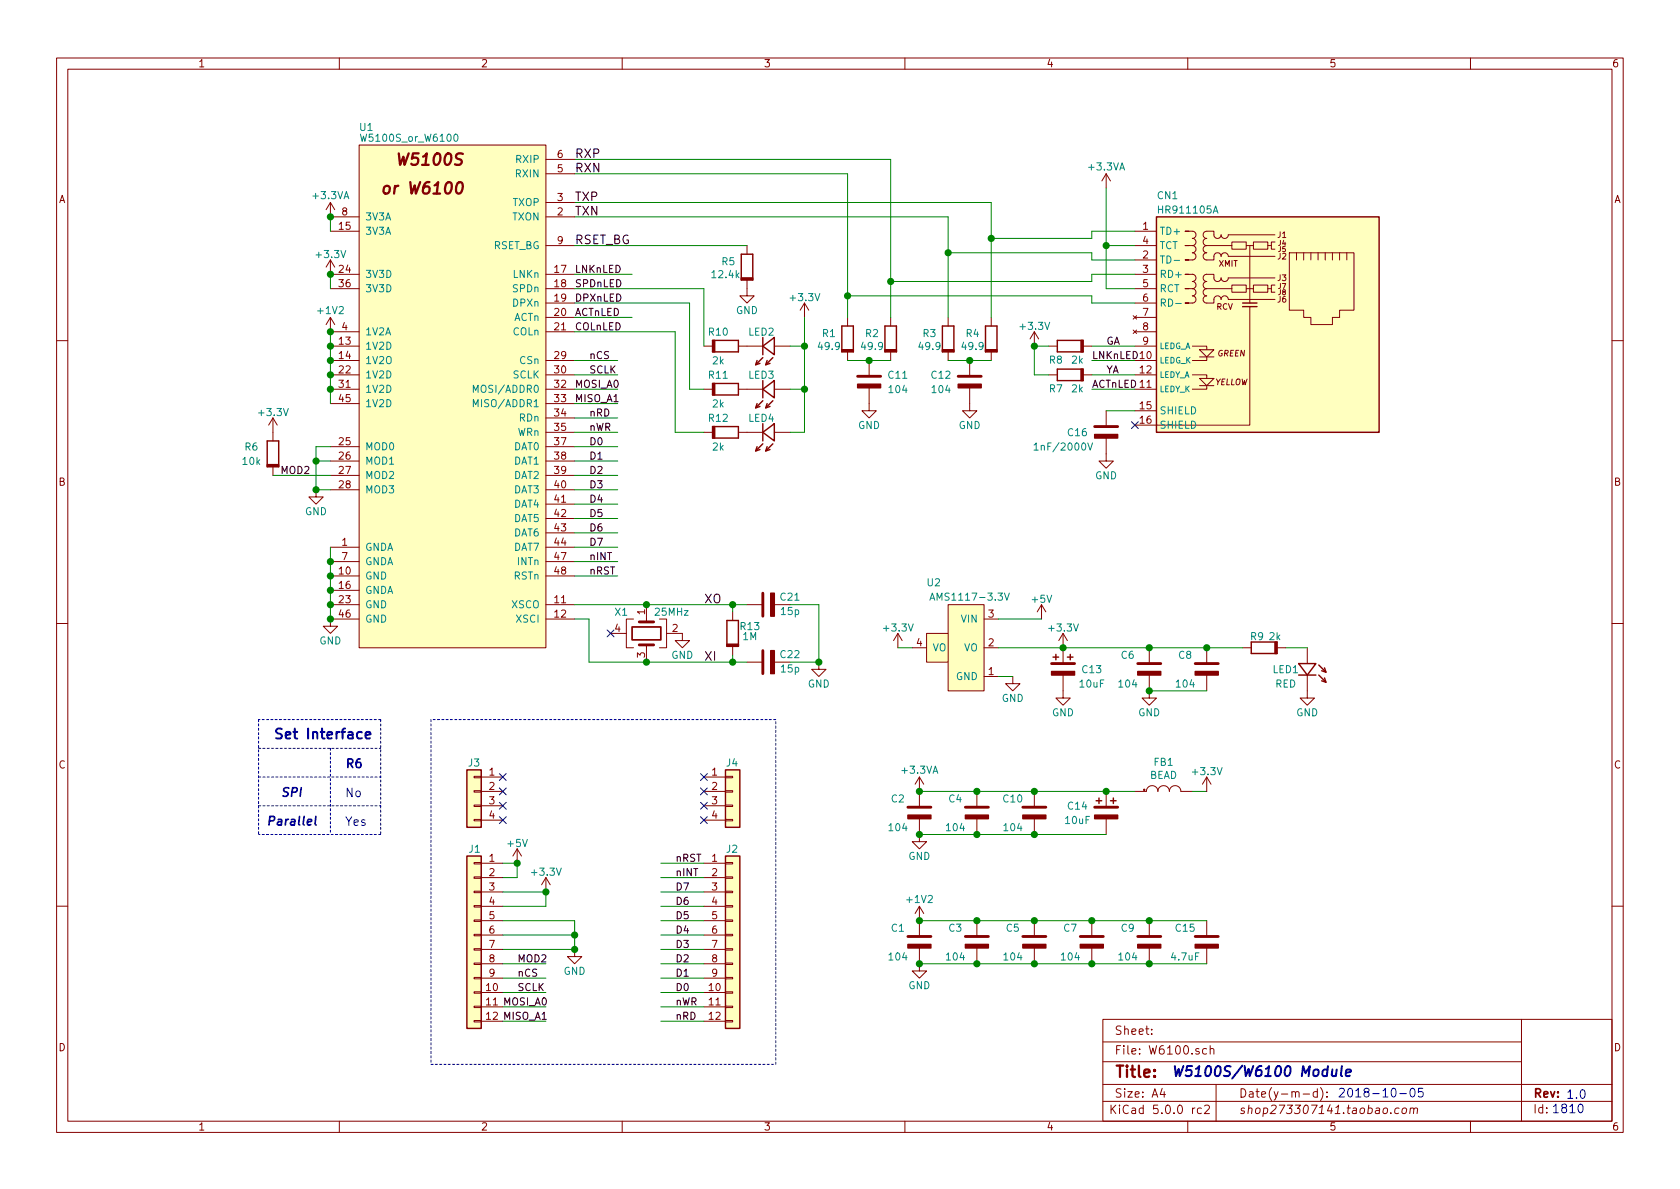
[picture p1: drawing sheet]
<svg xmlns="http://www.w3.org/2000/svg" width="297mm" height="210mm" viewBox="0 0 297 210" stroke-linecap="round" stroke-linejoin="round" font-family="sans-serif">
<g fill="none" stroke="#840000" stroke-width=".18">
<path d="M10 10.3h277v189.9h-277zM12 12.2h273v186.1h-273zM60 10.3v1.9M110 10.3v1.9M160 10.3v1.9M210 10.3v1.9M260 10.3v1.9M58.4 35.8v2.5h5.1M58.4 35.8l-.7 1.3M58.4 35.8l.8 1.3M63.5 25.6h33v88.9h-33zM96.5 38.3h5.1"/>
<path d="M96.5 35.8h5.1M96.5 30.7h5.1M96.5 28.2h5.1M195.6 30.7v2.6M195.6 30.7l-.8 1.3M195.6 30.7l.7 1.3M58.4 46l-.7 1.2M58.4 46v2.5h5.1M58.4 56.1v2.6h5.1M58.4 46l.8 1.2M58.4 40.9h5.1M58.4 51h5.1"/>
<path d="M58.4 56.1l-.7 1.3M58.4 56.1l.8 1.3M96.5 48.5h5.1M96.5 43.4h5.1M96.5 51h5.1M96.5 53.6h5.1M96.5 56.1h5.1M96.5 58.7h5.1M132.1 49.5v2.8h1.2l-1.2 1.3-1.3-1.3h1.3M132.1 43.4v1.6M142.2 53.6l-.7 1.3M142.2 53.6v2.5"/>
<path d="M142.2 53.6l.8 1.3M149.9 56.1v1.6M157.5 56.1v1.6M167.6 56.1v1.6M175.3 56.1v1.6M182.9 58.7v2.5M182.9 58.7l-.8 1.2M182.9 58.7l.7 1.2M200.4 55.8l.6 .6M200.4 58.4l.6 .6M200.7 40.9h3.8M200.7 46h3.8"/>
<path d="M200.7 48.5h3.8M200.7 43.4h3.8M200.7 51h3.8M200.7 53.6h3.8M200.7 56.1h3.8M200.7 58.7h3.8M201 55.8l-.6 .6M201 58.4l-.6 .6M210.2 48.5h-.7h1.3a.63 .63 0 0 1 .7 .6 .63 .63 0 0 1-.7 .7 .63 .63 0 0 1 .7 .6 .63 .63 0 0 1-.7 .6M210.2 40.9h-.7h1.3a.63 .63 0 0 1 .7 .6 .63 .63 0 0 1-.7 .7 .63 .63 0 0 1 .7 .6 .63 .63 0 0 1-.7 .6M210.2 51h-.7h1.3M210.2 43.4h-.7h1.3"/>
<path d="M210.8 51a.63 .63 0 0 1 .7 .7 .63 .63 0 0 1-.7 .6 .63 .63 0 0 1 .7 .7 .63 .63 0 0 1-.7 .6h-1.3h.7M210.8 43.4a.63 .63 0 0 1 .7 .7 .63 .63 0 0 1-.7 .6 .63 .63 0 0 1 .7 .6 .63 .63 0 0 1-.7 .7h-1.3h.7M213.4 51a.63 .63 0 0 0-.7 .7 .63 .63 0 0 0 .7 .6 .63 .63 0 0 0-.7 .7 .63 .63 0 0 0 .7 .6h1.2v-.6a.63 .63 0 0 1 .7-.7 .63 .63 0 0 1 .6 .7 .63 .63 0 0 1 .6-.7 .63 .63 0 0 1 .7 .7h8.2M213.4 43.4a.63 .63 0 0 0-.7 .7 .63 .63 0 0 0 .7 .6 .63 .63 0 0 0-.7 .6 .63 .63 0 0 0 .7 .7h1.2v-.7a.63 .63 0 0 1 .7-.6 .63 .63 0 0 1 .6 .6 .63 .63 0 0 1 .6-.6 .63 .63 0 0 1 .7 .6h8.2M213.4 51h4.4M213.4 43.4h4.4M217.8 50.4h2.5v1.3h-2.5zM217.8 42.8h2.5v1.3h-2.5zM220.3 51h1.3M220.3 43.4h1.3M221 43.4v10.2M221 54.2v21h-20.3"/>
<path d="M221.6 50.4h2.6v1.3h-2.6zM221.6 42.8h2.6v1.3h-2.6zM224.2 51h.6M224.2 43.4h.6M225.4 49.1h-8.2a.63 .63 0 0 1-.7 .7 .63 .63 0 0 1-.6-.7 .63 .63 0 0 1-.6 .7 .63 .63 0 0 1-.7-.7v-.6h-1.2a.63 .63 0 0 0-.7 .6 .63 .63 0 0 0 .7 .7 .63 .63 0 0 0-.7 .6 .63 .63 0 0 0 .7 .6M225.4 41.5h-8.2a.63 .63 0 0 1-.7 .7 .63 .63 0 0 1-.6-.7 .63 .63 0 0 1-.6 .7 .63 .63 0 0 1-.7-.7v-.6h-1.2a.63 .63 0 0 0-.7 .6 .63 .63 0 0 0 .7 .7 .63 .63 0 0 0-.7 .6 .63 .63 0 0 0 .7 .6M225.4 50.4h-.6v1.3h.6M225.4 42.8h-.6v1.3h.6M228 44.7h11.4v10.2h-2.5v1.2h-1.3v1.3h-3.8v-1.3h-1.3v-1.2h-2.5zM229.2 44.7v1.3M230.5 44.7v1.3M231.8 44.7v1.3"/>
<path d="M233 44.7v1.3M234.3 44.7v1.3M235.6 44.7v1.3M236.9 44.7v1.3M238.1 44.7v1.3M10 60.2h2M48.3 73.9v4.1M48.3 73.9l-.8 1.3M48.3 73.9l.7 1.3M58.4 66.3h5.1M58.4 61.2h5.1M58.4 63.7h5.1"/>
<path d="M58.4 68.8h5.1M58.4 79h5.1M58.4 71.4h5.1M96.5 66.3h5.1M96.5 63.7h5.1M96.5 68.8h5.1M96.5 79h5.1M96.5 71.4h5.1M96.5 73.9h5.1M96.5 76.4h5.1M124.5 61.2h1.5M124.5 68.8h1.5"/>
<path d="M124.5 76.4h1.5M130.6 61.2h4.3M130.6 68.8h4.3M130.6 76.4h4.3M136.9 61.2h2.8M136.9 68.8h2.8M136.9 76.4h2.8M149.9 62.2v1.5M153.7 68.6v4h1.2l-1.2 1.3-1.3-1.3h1.3M153.7 63.7v2.8M157.5 62.2v1.5M167.6 62.2v1.5"/>
<path d="M171.4 68.6v4h1.3l-1.3 1.3-1.2-1.3h1.2M171.4 63.7v2.8M175.3 62.2v1.5M185.4 66.3h1.5M185.4 61.2h1.5M191.5 66.3h1.5M191.5 61.2h1.5M195.6 77.5v4h1.2l-1.2 1.3-1.3-1.3h1.3M195.6 72.6v2.8M200.7 66.3h3.8M200.7 61.2h3.8M200.7 63.7h3.8"/>
<path d="M200.7 68.8h3.8M200.7 72.6h3.8M210.8 66.3h2.6v.6M210.8 61.2h2.6v.6M212.1 68.2h2.5M212.1 63.1h2.5M212.1 61.8h2.5l-1.2 1.3zM212.1 66.9h2.5l-1.2 1.3zM213.4 63.1v.6h-2.6M213.4 68.2v.6h-2.6M285 60.2h2M48.3 82.5v1.6"/>
<path d="M55.9 86.6v1.3h1.2l-1.2 1.2-1.3-1.2h1.3M58.4 96.8h5.1M58.4 81.5h5.1M58.4 84.1h5.1M58.4 86.6h5.1M58.4 99.3h5.1M96.5 96.8h5.1M96.5 81.5h5.1M96.5 84.1h5.1M96.5 86.6h5.1M96.5 89.1h5.1M96.5 91.7h5.1"/>
<path d="M96.5 94.2h5.1M96.5 99.3h5.1M10 110.3h2M58.4 106.9h5.1M58.4 101.8h5.1M58.4 104.4h5.1M63.5 109.5h-5.1v1.2h1.3l-1.3 1.3-1.3-1.3h1.3M96.5 109.5h5.1M96.5 106.9h5.1M96.5 101.8h5.1M107.9 112h2.8M112 109.5h-1.3v5h1.3"/>
<path d="M114.3 106.9v3.1M114.3 114v3.1M116.6 109.5h1.3v5h-1.3M117.9 112h2.7v1.3h1.3l-1.3 1.2-1.2-1.2h1.2M129.5 108.2v1.5M129.5 114.3v1.5M132.1 106.9h2.8M132.1 117.1h2.8M136.9 106.9h2.8M136.9 117.1h2.8M144.8 117.1v1.3h1.2l-1.2 1.2-1.3-1.2h1.3M158.7 112l-.7 1.3"/>
<path d="M158.7 112v2.5M158.7 112l.8 1.3M161.3 114.5h2.5M163.8 112h3.8v5.1h-3.8zM167.6 106.9h6.4v15.3h-6.4zM174 119.6h2.5M174 114.5h2.5M174 109.5h2.5M179.1 119.6v1.3h1.2l-1.2 1.3-1.3-1.3h1.3M184.1 106.9l-.7 1.3M184.1 106.9v2.6M184.1 106.9l.8 1.3"/>
<path d="M188 119.4v4h1.2l-1.2 1.3-1.3-1.3h1.3M188 112l-.8 1.3M188 112v5.3M188 112l.7 1.3M203.2 119.4v4h1.3l-1.3 1.3-1.3-1.3h1.3M203.2 114.5v2.8M213.4 114.5v2.8M213.4 119.4v2.8M219.7 114.5h1.5M225.8 114.5h1.5M231.1 119.4v4h1.3l-1.3 1.3-1.2-1.3h1.2M231.1 114.5v2.8"/>
<path d="M285 110.3h2M83.8 139.8h1.3v.3h-1.3zM83.8 137.3h1.3v.2h-1.3zM85.1 139.9h3.8M85.1 137.4h3.8M124.5 139.9h3.8M124.5 137.4h3.8M128.3 139.8h1.2v.3h-1.2zM128.3 137.3h1.2v.2h-1.2zM162.6 137.4v5.3M162.6 137.4l-.8 1.3M162.6 137.4l.7 1.3"/>
<path d="M172.7 139.9v2.8M182.9 139.9v2.8M195.6 139.9v2.8M200.7 139.9h2a1.02 1.02 0 0 1 1-1 1.02 1.02 0 0 1 1 1 1.02 1.02 0 0 1 1-1 1.02 1.02 0 0 1 1.1 1 1.02 1.02 0 0 1 1-1 1.02 1.02 0 0 1 1 1h2M213.4 137.4v2.5M213.4 137.4l-.8 1.3M213.4 137.4l.7 1.3M83.8 157.6h1.3v.3h-1.3zM83.8 155.1h1.3v.2h-1.3zM83.8 152.5h1.3v.3h-1.3zM83.8 144.9h1.3v.3h-1.3zM83.8 142.4h1.3v.2h-1.3z"/>
<path d="M85.1 152.6h3.8M85.1 155.2h3.8M85.1 157.7h3.8M85.1 142.5h3.8M85.1 145h3.8M91.4 150.1l-.7 1.3M91.4 150.1v2.5M91.4 150.1l.8 1.3M96.5 155.2l-.7 1.3M96.5 155.2v2.5M96.5 155.2l.8 1.3M124.5 152.6h3.8"/>
<path d="M124.5 155.2h3.8M124.5 157.7h3.8M124.5 142.5h3.8M124.5 145h3.8M128.3 157.6h1.2v.3h-1.2zM128.3 155.1h1.2v.2h-1.2zM128.3 152.5h1.2v.3h-1.2zM128.3 144.9h1.2v.3h-1.2zM128.3 142.4h1.2v.2h-1.2zM162.6 144.8v4h1.2l-1.2 1.3-1.3-1.3h1.3M172.7 144.8v2.8M182.9 144.8v2.8"/>
<path d="M195.6 144.8v2.8M10 160.2h2M83.8 177.9h1.3v.3h-1.3zM83.8 175.4h1.3v.2h-1.3zM83.8 172.8h1.3v.3h-1.3zM83.8 170.3h1.3v.3h-1.3zM83.8 167.8h1.3v.2h-1.3zM83.8 165.2h1.3v.3h-1.3zM83.8 162.7h1.3v.2h-1.3zM83.8 160.1h1.3v.3h-1.3zM85.1 175.5h3.8M85.1 178h3.8"/>
<path d="M85.1 160.3h3.8M85.1 162.8h3.8M85.1 165.3h3.8M85.1 167.9h3.8M85.1 170.4h3.8M85.1 173h3.8M101.6 167.9v1.3h1.3l-1.3 1.2-1.3-1.2h1.3M124.5 175.5h3.8M124.5 178h3.8M124.5 160.3h3.8M124.5 162.8h3.8M124.5 165.3h3.8"/>
<path d="M124.5 167.9h3.8M124.5 170.4h3.8M124.5 173h3.8M128.3 177.9h1.2v.3h-1.2zM128.3 175.4h1.2v.2h-1.2zM128.3 172.8h1.2v.3h-1.2zM128.3 170.3h1.2v.3h-1.2zM128.3 167.8h1.2v.2h-1.2zM128.3 165.2h1.2v.3h-1.2zM128.3 162.7h1.2v.2h-1.2zM128.3 160.1h1.2v.3h-1.2zM162.6 167.6v4.1h1.2l-1.2 1.3-1.3-1.3h1.3"/>
<path d="M162.6 160.3v5.3M162.6 160.3l-.8 1.2M162.6 160.3l.7 1.2M172.7 162.8v2.8M172.7 167.6v2.8M182.9 162.8v2.8M182.9 167.6v2.8M193 162.8v2.8M193 167.6v2.8M203.2 162.8v2.8M203.2 167.6v2.8M213.4 162.8v2.8"/>
<path d="M213.4 167.6v2.8M285 160.2h2M60 198.3v1.9M83.8 180.5h1.3v.2h-1.3zM85.1 180.6h3.8M110 198.3v1.9M124.5 180.6h3.8M128.3 180.5h1.2v.2h-1.2zM160 198.3v1.9M195 180.3h90v18h-90zM195 194.8h90M195 191.8h90"/>
<path d="M195 187.8h74M195 184.2h74M203.6 182.8v.1M203.6 182v.1M205.5 192.5l-.4 1h1M205.8 193v1M210 198.3v1.9M211.3 195.9l-.5 .3M212.4 196l-.4-.1-.3 .3 .1 .6h.6M213 195.6l.2-.2h.4l.2 .5-.9 1h.9M213.3 185.5l-.4-.1-.3 .3 .1 .6 .2 .1 .4-.1M214 185.5a.37 .37 0 0 1 .6 .1v.8"/>
<path d="M214 184.9v1.5M215 191.8v6.5M230.4 193.5h1.1M232.9 193.1l-.4-.1-.3 .3 .1 .6 .2 .1 .4-.1M232.9 192.5v1.5M233.5 192.3a1.71 1.71 0 0 1 0 2.3M234.6 193.9v.1M234.6 193.1v.1M247.4 196l-.4-.1-.4 .3v.6l.2 .1 .5-.1M248 196.1l.2-.2 .4 .2 .1 .1-.1 .6-.3 .1-.4-.1v-.2zM249.4 196.1l.2-.2 .3 .1v.9M249.4 195.9l-.1 1"/>
<path d="M250 196.1a.36 .36 0 0 1 .3-.2 .36 .36 0 0 1 .3 .2l-.1 .8M260 198.3v1.9M269 180.3v18"/>
</g>
<path d="M247.5 193.4h1.2M249.5 192.6l.2-.1a.82 .82 0 0 1 .6 .6 .82 .82 0 0 1-.3 .8l-.2 .1a.84 .84 0 0 1-.3-1.4zM251.6 192.5h-.8v.7l.2-.2 .5 .1 .1 .2v.5l-.3 .2h-.3l-.2-.2M279.2 195.4l.2-.2a.82 .82 0 0 1 .6 .7 .82 .82 0 0 1-.3 .8l-.2 .1a.84 .84 0 0 1-.3-1.4z" fill="none" stroke="#0000bf" stroke-width=".18"/>
<g fill="#840000" stroke="#840000" stroke-width=".25">
<path d="M160.5 167h4.1v.6h-4.1z"/>
<path d="M160.5 144.1h4.1v.7h-4.1z"/>
<path d="M170.7 167h4.1v.6h-4.1z"/>
<path d="M170.7 144.1h4.1v.7h-4.1z"/>
<path d="M180.8 167h4.1v.6h-4.1z"/>
<path d="M201.2 118.7h4v.7h-4z"/>
<path d="M191 167h4.1v.6h-4.1z"/>
<path d="M211.3 118.7h4.1v.7h-4.1z"/>
<path d="M201.2 167h4v.6h-4z"/>
<path d="M180.8 144.1h4.1v.7h-4.1z"/>
<path d="M151.6 67.9h4.1v.7h-4.1z"/>
<path d="M169.4 67.9h4.1v.7h-4.1z"/>
<path d="M148.8 61.8h2.1v.4h-2.1z"/>
<path d="M156.5 61.8h2v.4h-2z"/>
<path d="M166.6 61.8h2.1v.4h-2.1z"/>
<path d="M174.2 61.8h2.1v.4h-2.1z"/>
<path d="M128.5 113.9h2.1v.4h-2.1z"/>
<path d="M47.2 82.2h2.1v.3h-2.1z"/>
<path d="M191.1 65.3h.4v2h-.4z"/>
<path d="M191.1 60.2h.4v2h-.4z"/>
<path d="M136.3 104.9h.6v4.1h-.6z"/>
<path d="M136.3 115.1h.6v4h-.6z"/>
<path d="M225.4 113.5h.4v2.1h-.4z"/>
<path d="M131.1 49.1h2v.4h-2z"/>
<path d="M193.5 144.1h4.1v.7h-4.1z"/>
<path d="M185.9 118.7h4.1v.7h-4.1z"/>
<path d="M193.5 76.8h4.1v.7h-4.1z"/>
<path d="M126 60.2h.4v2h-.4z"/>
<path d="M126 67.8h.4v2h-.4z"/>
<path d="M126 75.4h.4v2.1h-.4z"/>
<path d="M211.3 167h4.1v.6h-4.1z"/>
</g>
<g fill="none" stroke="#840000" stroke-width=".51">
<path d="M151.6 66.5h4.1M169.4 66.5h4.1M193.5 75.4h4.1M113 110h2.6M113 114h2.6M134.9 104.9v4.1M134.9 115.1v4M185.9 117.3h4.1M201.2 117.3h4M211.3 117.3h4.1M160.5 142.7h4.1M170.7 142.7h4.1"/>
<path d="M180.8 142.7h4.1M193.5 142.7h4.1M160.5 165.6h4.1M170.7 165.6h4.1M180.8 165.6h4.1M191 165.6h4.1M201.2 165.6h4M211.3 165.6h4.1"/>
</g>
<g fill="none" stroke="#840000" stroke-width=".25">
<path d="M204.5 38.3h39.3v38.1h-39.3zM131.1 49.5v-4.5h2v4.5M134.9 59.7v3M219.7 54.2h2.5M219.7 53.6h2.5M126 60.2h4.6v2h-4.6M126 67.8h4.6v2h-4.6M126 75.4h4.6v2.1h-4.6M133.9 63.7l-.3 .8 .8-.2M133.9 71.4l-.3 .7 .8-.2M133.9 79l-.3 .8 .8-.3M134.9 61.2l2-1.5v3z"/>
<path d="M134.9 68.8l2-1.5v3.1zM134.9 76.4l2-1.5v3.1zM134.9 67.3v3.1M134.9 74.9v3.1M134.9 63.2l-1.3 1.3M134.9 70.9l-1.3 1.2M134.9 78.5l-1.3 1.3M135.6 63.7l-.2 .8 .7-.2M135.6 71.4l-.2 .7 .7-.2M135.6 79l-.2 .8 .7-.3M136.7 63.2l-1.3 1.3M136.7 70.9l-1.3 1.2"/>
<path d="M136.7 78.5l-1.3 1.3M148.8 62.2v-4.5h2.1v4.5M156.5 62.2v-4.5h2v4.5M166.6 62.2v-4.5h2.1v4.5M174.2 62.2v-4.5h2.1v4.5M191.5 65.3h-4.6v2h4.6M191.5 60.2h-4.6v2h4.6M47.2 82.5v-4.5h2.1v4.5M128.5 114.3v-4.6h2.1v4.6M225.8 113.5h-4.6v2.1h4.6M229.6 117.3h3.1l-1.6 2.1zM229.6 119.4h3.1"/>
<path d="M233.2 119.4l1.2 1.2M233.2 117.6l1.2 1.3M234.2 119.9l.2 .7-.7-.2M234.2 118.1l.2 .8-.7-.3M82.5 136.1h2.6v10.2h-2.6zM128.3 136.1h2.5v10.2h-2.5zM82.5 151.4h2.6v30.5h-2.6zM128.3 151.4h2.5v30.5h-2.5z"/>
</g>
<path d="M64 129.5a.58 .58 0 0 0-.9 .3l.1 .6a.6 .6 0 0 0 .8 .1M64.6 130l.9-.2-.1-.3-.5-.1-.3 .3 .1 .8h.7M235.6 189.1l-.1 1.1 .4 .1 .3-.2M236.3 189.1l-.1 1.2M237.3 188.5l-.2 1.5 .2 .3M238 189.7l.8-.2v-.3l-.5-.1-.3 .3v.8h.7" fill="none" stroke="#0000bf" stroke-width=".36"/>
<g fill="#ffffbf" stroke="#ffffbf" stroke-width=".18">
<path d="M167.6 106.9h6.4v15.3h-6.4z"/>
<path d="M163.8 112h3.8v5.1h-3.8z"/>
<path d="M204.5 38.3h39.3v38.1h-39.3z"/>
<path d="M63.5 25.6h33v88.9h-33z"/>
<path d="M82.5 151.4h2.6v30.5h-2.6z"/>
<path d="M128.3 151.4h2.5v30.5h-2.5z"/>
<path d="M82.5 136.1h2.6v10.2h-2.6z"/>
<path d="M128.3 136.1h2.5v10.2h-2.5z"/>
</g>
<path d="M63.7 23.7l.3 1.3 .3-.9 .2 .9 .3-1.3M80.4 23.8l.1-.1a.67 .67 0 0 1 .5 .7 .67 .67 0 0 1-.5 .6l-.2-.2-.1-.3zM207.6 46h1M207.9 53.7h1M83.7 69.4v-1.3l.4 .9 .4-.9v1.3M83.7 71.9v-1.2l.4 .9 .4-.9v1.2M182.8 78.7l.4-.4v1.3M182.8 79.6h.8M192.3 78.3l.5 1.3 .4-1.3M164.4 106.1l.4-1.2 .5 1.2M164.5 105.8h.7M177.6 104.9l.4 1.2 .5-1.2" fill="none" stroke="#008484" stroke-width=".18"/>
<path d="M111.8 110.9h5v2.3h-5z" fill="none" stroke="#840000" stroke-width=".3"/>
<g fill="none" stroke="#008400" stroke-width=".18">
<path d="M58.4 38.3v2.6M101.6 28.2h55.9v27.9M101.6 30.7h48.3v25.4M101.6 35.8h73.7v20.3M101.6 38.3h66v17.8M195.6 33.3v17.7h5.1M58.4 48.5v2.5M58.4 58.7v12.7M101.6 43.4h30.5M101.6 51h22.9v10.2M101.6 48.5h10.2M101.6 53.6h20.3v15.2h2.6"/>
<path d="M101.6 56.1h10.2M101.6 58.7h17.8v17.7h5.1M142.2 56.1v20.3h-2.5M149.9 52.3h43.1v1.3h7.7M167.6 44.7h25.4v1.3h7.7M195.6 43.4h5.1M200.7 40.9h-7.7v1.3h-17.7M200.7 48.5h-7.7v1.3h-35.5M58.4 79h-2.5v7.6h2.5M101.6 79h7.6M101.6 63.7h7.6M101.6 68.8h7.6"/>
<path d="M101.6 66.3h7.6M101.6 76.4h7.6M101.6 73.9h7.6M101.6 71.4h7.6M139.7 68.8h2.5M139.7 61.2h2.5M149.9 63.7h7.6M167.6 63.7h7.7M185.4 61.2h-2.5v5.1h2.5M193 63.7h7.7M193 68.8h7.7M193 61.2h7.7"/>
<path d="M193 66.3h7.7M195.6 72.6h5.1M48.3 84.1h10.1M55.9 81.5h2.5M58.4 96.8v12.7M101.6 81.5h7.6M101.6 84.1h7.6M101.6 86.6h7.6M101.6 89.1h7.6M101.6 91.7h7.6M101.6 94.2h7.6M101.6 96.8h7.6"/>
<path d="M101.6 99.3h7.6M101.6 106.9h30.5M101.6 109.5h2.5v7.6h28M101.6 101.8h7.6M129.5 106.9v1.3M129.5 115.8v1.3M139.7 106.9h5.1v10.2h-5.1M158.7 114.5h2.6M176.5 114.5h43.2M176.5 119.6h2.6M176.5 109.5h7.6M227.3 114.5h3.8"/>
<path d="M162.6 139.9h38.1M203.2 122.2h10.2M210.8 139.9h2.6M88.9 157.7h7.6v2.6h-7.6M88.9 152.6h2.5v2.6h-2.5M116.8 157.7h7.7M116.8 152.6h7.7M116.8 155.2h7.7M162.6 147.6h33M88.9 162.8h12.7v5.1h-12.7M88.9 165.3h12.7M88.9 170.4h7.6"/>
<path d="M88.9 173h7.6M88.9 175.5h7.6M88.9 178h7.6M116.8 160.3h7.7M116.8 162.8h7.7M116.8 165.3h7.7M116.8 167.9h7.7M116.8 170.4h7.7M116.8 173h7.7M116.8 175.5h7.7M116.8 178h7.7M162.6 162.8h50.8"/>
<path d="M162.6 170.4h50.8M88.9 180.6h7.6M116.8 180.6h7.7"/>
</g>
<g fill="#008400" stroke="#008400" stroke-width=".25">
<circle cx="195.6" cy="43.4" r=".51"/>
<circle cx="188" cy="114.5" r=".51"/>
<circle cx="144.8" cy="117.1" r=".51"/>
<circle cx="58.4" cy="48.5" r=".51"/>
<circle cx="58.4" cy="68.8" r=".51"/>
<circle cx="58.4" cy="58.7" r=".51"/>
<circle cx="58.4" cy="61.2" r=".51"/>
<circle cx="58.4" cy="63.7" r=".51"/>
<circle cx="58.4" cy="66.3" r=".51"/>
<circle cx="182.9" cy="61.2" r=".51"/>
<circle cx="58.4" cy="99.3" r=".51"/>
<circle cx="58.4" cy="101.8" r=".51"/>
<circle cx="58.4" cy="104.4" r=".51"/>
<circle cx="58.4" cy="106.9" r=".51"/>
<circle cx="58.4" cy="109.5" r=".51"/>
<circle cx="58.4" cy="38.3" r=".51"/>
<circle cx="129.5" cy="117.1" r=".51"/>
<circle cx="129.5" cy="106.9" r=".51"/>
<circle cx="55.9" cy="86.6" r=".51"/>
<circle cx="55.9" cy="81.5" r=".51"/>
<circle cx="149.9" cy="52.3" r=".51"/>
<circle cx="157.5" cy="49.8" r=".51"/>
<circle cx="167.6" cy="44.7" r=".51"/>
<circle cx="175.3" cy="42.2" r=".51"/>
<circle cx="153.7" cy="63.7" r=".51"/>
<circle cx="171.5" cy="63.7" r=".51"/>
<circle cx="162.6" cy="139.9" r=".51"/>
<circle cx="162.6" cy="147.6" r=".51"/>
<circle cx="162.6" cy="162.8" r=".51"/>
<circle cx="162.6" cy="170.4" r=".51"/>
<circle cx="172.7" cy="170.4" r=".51"/>
<circle cx="172.7" cy="162.8" r=".51"/>
<circle cx="182.9" cy="170.4" r=".51"/>
<circle cx="182.9" cy="162.8" r=".51"/>
<circle cx="193" cy="162.8" r=".51"/>
<circle cx="193" cy="170.4" r=".51"/>
<circle cx="203.2" cy="122.2" r=".51"/>
<circle cx="172.7" cy="139.9" r=".51"/>
<circle cx="182.9" cy="139.9" r=".51"/>
<circle cx="195.6" cy="139.9" r=".51"/>
<circle cx="172.7" cy="147.6" r=".51"/>
<circle cx="182.9" cy="147.6" r=".51"/>
<circle cx="142.2" cy="68.8" r=".51"/>
<circle cx="142.2" cy="61.2" r=".51"/>
<circle cx="203.2" cy="162.8" r=".51"/>
<circle cx="203.2" cy="170.4" r=".51"/>
<circle cx="114.3" cy="106.9" r=".51"/>
<circle cx="114.3" cy="117.1" r=".51"/>
<circle cx="91.4" cy="152.6" r=".51"/>
<circle cx="96.5" cy="157.7" r=".51"/>
<circle cx="101.6" cy="165.3" r=".51"/>
<circle cx="101.6" cy="167.9" r=".51"/>
<circle cx="203.2" cy="114.5" r=".51"/>
<circle cx="213.4" cy="114.5" r=".51"/>
</g>
<g fill="none" stroke="#000084" stroke-width=".18">
<path d="M200.1 74.6l1.2 1.2M201.3 74.6l-1.2 1.2M107.3 111.4l1.3 1.2M108.6 111.4l-1.3 1.2M88.3 136.8l1.2 1.2M88.3 139.3l1.2 1.3M89.5 136.8l-1.2 1.2M89.5 139.3l-1.2 1.3M123.9 136.8l1.2 1.2M123.9 139.3l1.2 1.3M125.1 136.8l-1.2 1.2M125.1 139.3l-1.2 1.3"/>
<path d="M88.3 141.9l1.2 1.2M88.3 144.4l1.2 1.2M89.5 141.9l-1.2 1.2M89.5 144.4l-1.2 1.2M123.9 141.9l1.2 1.2M123.9 144.4l1.2 1.2M125.1 141.9l-1.2 1.2M125.1 144.4l-1.2 1.2"/>
</g>
<path d="M55.9 144.4l-.2 1.3 .2 .2" fill="none" stroke="#0000bf" stroke-width=".3"/>
<path d="M45.7 127.2v20.4M45.7 137.4h21.6M45.7 132.3h21.6M58.4 132.3v15.3M67.3 127.2h-21.6M67.3 127.2v20.4M76.2 127.2v61M137.2 127.2h-61M45.7 142.5h21.6M67.3 147.6h-21.6M76.2 188.2h61M137.2 188.2v-61" fill="none" stroke="#0000bf" stroke-width=".18" stroke-dasharray=".4 .4"/>
<path d="M68 33.1a.53 .53 0 0 1 .5-.3 .53 .53 0 0 1 .4 .5v.5a.55 .55 0 0 1-.6 .4 .55 .55 0 0 1-.5-.4z" fill="none" stroke="#840000" stroke-width=".41"/>
<circle cx="202.3" cy="139.7" r=".13" fill="#840000" stroke="#840000" stroke-width=".18"/>
<g font-size="2.8" fill="#840000">
<text x="70.8" y="29.3">W5100S</text>
<text x="68.7" y="34.3">or W6100</text>
<text x="197" y="190.5">Title:</text>
</g>
<g font-size="2.5" fill="#0000bf">
<text x="48.3" y="130.7">Set Interface</text>
<text x="207" y="190.4">W5100S/W6100 Module</text>
</g>
<g font-size="2.1">
<text x="101.6" y="27.9">RXP</text>
<text x="101.6" y="30.5">RXN</text>
<text x="101.6" y="35.6">TXP</text>
<text x="101.6" y="38.1">TXN</text>
<text x="101.6" y="43.2">RSET_BG</text>
<text x="124.5" y="106.7">XO</text>
<text x="124.5" y="116.8">XI</text>
</g>
<g font-size="2.1" fill="#0000bf">
<text x="61" y="135.8">R6</text>
<text x="49.5" y="140.9">SPI</text>
<text x="61" y="141">No</text>
<text x="47" y="146">Parallel</text>
<text x="61" y="146">Yes</text>
<text x="236.5" y="194.1">2018-10-05</text>
<text x="271" y="194.1">Rev: 1.0</text>
<text x="271" y="196.9">Id: 1810</text>
</g>
<g font-size="2.1" fill="#840000">
<text x="197" y="183">Sheet:</text>
<text x="197" y="186.5">File: W6100.sch</text>
<text x="196" y="197">KiCad 5.0.0 rc2</text>
<text x="197" y="194.1">Size: A4</text>
<text x="219" y="194.1">Date(y-m-d):</text>
<text x="219" y="197">shop273307141.taobao.com</text>
</g>
<g font-size="1.8" fill="#840000">
<text x="35" y="11.9">1</text>
<text x="85" y="11.9">2</text>
<text x="135" y="11.9">3</text>
<text x="185" y="11.9">4</text>
<text x="235" y="11.9">5</text>
<text x="285" y="11.9">6</text>
<text x="98.6" y="27.9">6</text>
<text x="10.4" y="35.9">A</text>
<text x="98.6" y="35.6">3</text>
<text x="98.6" y="30.5">5</text>
<text x="285.4" y="35.9">A</text>
<text x="60" y="40.6">15</text>
<text x="60.5" y="38.1">8</text>
<text x="98.6" y="38.1">2</text>
<text x="202.1" y="40.6">1</text>
<text x="98.6" y="43.2">9</text>
<text x="202.1" y="45.7">2</text>
<text x="202.1" y="43.2">4</text>
<text x="60" y="48.3">24</text>
<text x="60" y="50.8">36</text>
<text x="98.1" y="48.3">17</text>
<text x="98.1" y="50.8">18</text>
<text x="98.1" y="53.3">19</text>
<text x="202.1" y="48.3">3</text>
<text x="202.1" y="50.8">5</text>
<text x="202.1" y="53.3">6</text>
<text x="60.5" y="58.4">4</text>
<text x="98.1" y="55.9">20</text>
<text x="98.1" y="58.4">21</text>
<text x="202.1" y="55.9">7</text>
<text x="202.1" y="58.4">8</text>
<text x="60" y="61">13</text>
<text x="60" y="63.5">14</text>
<text x="98.1" y="63.5">29</text>
<text x="202.1" y="61">9</text>
<text x="60" y="66">22</text>
<text x="60" y="68.6">31</text>
<text x="60" y="71.1">45</text>
<text x="98.1" y="66">30</text>
<text x="98.1" y="68.6">32</text>
<text x="98.1" y="71.1">33</text>
<text x="201.6" y="66">12</text>
<text x="98.1" y="73.7">34</text>
<text x="98.1" y="76.2">35</text>
<text x="201.6" y="72.4">15</text>
<text x="201.6" y="74.9">16</text>
<text x="60" y="78.7">25</text>
<text x="60" y="81.3">26</text>
<text x="60" y="83.8">27</text>
<text x="98.1" y="78.7">37</text>
<text x="98.1" y="81.3">38</text>
<text x="98.1" y="83.8">39</text>
<text x="10.4" y="85.9">B</text>
<text x="60" y="86.4">28</text>
<text x="98.1" y="86.4">40</text>
<text x="98.1" y="88.9">41</text>
<text x="285.4" y="85.9">B</text>
<text x="98.1" y="91.4">42</text>
<text x="98.1" y="94">43</text>
<text x="60" y="101.6">10</text>
<text x="60.5" y="96.5">1</text>
<text x="60.5" y="99.1">7</text>
<text x="98.1" y="96.5">44</text>
<text x="98.1" y="99.1">47</text>
<text x="98.1" y="101.6">48</text>
<text x="60" y="104.1">16</text>
<text x="60" y="106.7">23</text>
<text x="98.1" y="106.7">11</text>
<text x="60" y="109.2">46</text>
<text x="98.1" y="109.2">12</text>
<text x="108.7" y="111.8">4</text>
<text x="114" y="108.7" transform="rotate(-90 114 108.7)">1</text>
<text x="118.9" y="111.8">2</text>
<text x="174.8" y="109.2">3</text>
<text x="114" y="116.3" transform="rotate(-90 114 116.3)">3</text>
<text x="162.1" y="114.3">4</text>
<text x="174.8" y="119.4">1</text>
<text x="174.8" y="114.3">2</text>
<text x="186.2" y="116.8">+</text>
<text x="188.7" y="116.8">+</text>
<text x="10.4" y="135.9">C</text>
<text x="86.5" y="137.2">1</text>
<text x="125.9" y="137.2">1</text>
<text x="285.4" y="135.9">C</text>
<text x="86.5" y="139.7">2</text>
<text x="86.5" y="142.2">3</text>
<text x="125.9" y="139.7">2</text>
<text x="125.9" y="142.2">3</text>
<text x="193.8" y="142.2">+</text>
<text x="196.3" y="142.2">+</text>
<text x="86.5" y="144.8">4</text>
<text x="125.9" y="144.8">4</text>
<text x="86.5" y="152.4">1</text>
<text x="86.5" y="154.9">2</text>
<text x="125.9" y="152.4">1</text>
<text x="125.9" y="154.9">2</text>
<text x="86.5" y="157.5">3</text>
<text x="86.5" y="160">4</text>
<text x="125.9" y="157.5">3</text>
<text x="125.9" y="160">4</text>
<text x="86.5" y="162.6">5</text>
<text x="86.5" y="165.1">6</text>
<text x="86.5" y="167.6">7</text>
<text x="125.9" y="162.6">5</text>
<text x="125.9" y="165.1">6</text>
<text x="125.9" y="167.6">7</text>
<text x="86.5" y="170.2">8</text>
<text x="86.5" y="172.7">9</text>
<text x="125.9" y="170.2">8</text>
<text x="125.9" y="172.7">9</text>
<text x="86" y="175.3">10</text>
<text x="125.4" y="175.3">10</text>
<text x="125.4" y="177.8">11</text>
<text x="10.4" y="185.9">D</text>
<text x="125.4" y="180.3">12</text>
<text x="285.4" y="185.9">D</text>
<text x="35" y="199.9">1</text>
<text x="85" y="199.9">2</text>
<text x="135" y="199.9">3</text>
<text x="185" y="199.9">4</text>
<text x="235" y="199.9">5</text>
<text x="285" y="199.9">6</text>
</g>
<g font-size="1.8" fill="#008484">
<text x="63.7" y="23.2">U1</text>
<text x="64.3" y="25.1">W5100S_or_W6100</text>
<text x="91.4" y="28.8">RXIP</text>
<text x="55.4" y="35.2">+3.3VA</text>
<text x="91.3" y="31.4">RXIN</text>
<text x="192.6" y="30.1">+3.3VA</text>
<text x="204.7" y="35.2">CN1</text>
<text x="64.5" y="41.5">3V3A</text>
<text x="64.5" y="39">3V3A</text>
<text x="90.6" y="39">TXON</text>
<text x="90.7" y="36.4">TXOP</text>
<text x="205" y="41.5">TD+</text>
<text x="205.2" y="37.8">HR911105A</text>
<text x="56.1" y="45.6">+3.3V</text>
<text x="87.1" y="44.1">RSET_BG</text>
<text x="127.7" y="46.9">R5</text>
<text x="205" y="46.6">TD-</text>
<text x="205" y="44.1">TCT</text>
<text x="64.5" y="49.1">3V3D</text>
<text x="64.5" y="51.7">3V3D</text>
<text x="90.8" y="49.1">LNKn</text>
<text x="90.8" y="51.7">SPDn</text>
<text x="126.1" y="49.2">12.4k</text>
<text x="139.9" y="53.3">+3.3V</text>
<text x="205" y="49.1">RD+</text>
<text x="205" y="51.7">RCT</text>
<text x="56.3" y="55.5">+1V2</text>
<text x="64.5" y="59.3">1V2A</text>
<text x="90.7" y="59.3">COLn</text>
<text x="90.8" y="54.2">DPXn</text>
<text x="90.8" y="56.8">ACTn</text>
<text x="125.4" y="59.4">R10</text>
<text x="130.1" y="55.5">GND</text>
<text x="132.4" y="59.4">LED2</text>
<text x="145.4" y="59.6">R1</text>
<text x="153.1" y="59.6">R2</text>
<text x="163.2" y="59.6">R3</text>
<text x="170.8" y="59.6">R4</text>
<text x="180.5" y="58.3">+3.3V</text>
<text x="205" y="54.2">RD-</text>
<text x="64.5" y="61.8">1V2D</text>
<text x="64.5" y="64.4">1V2O</text>
<text x="92" y="64.4">CSn</text>
<text x="126" y="64.4">2k</text>
<text x="144.8" y="61.9">49.9</text>
<text x="152.5" y="61.9">49.9</text>
<text x="162.6" y="61.9">49.9</text>
<text x="170.2" y="61.9">49.9</text>
<text x="185.6" y="64.3">R8</text>
<text x="189.5" y="64.3">2k</text>
<text x="64.5" y="66.9">1V2D</text>
<text x="64.5" y="69.5">1V2D</text>
<text x="84.4" y="69.5">MOSI/ADDR0</text>
<text x="90.7" y="66.9">SCLK</text>
<text x="125.4" y="67">R11</text>
<text x="132.4" y="67">LED3</text>
<text x="157.1" y="67">C11</text>
<text x="157.3" y="69.5">104</text>
<text x="164.7" y="67">C12</text>
<text x="164.9" y="69.5">104</text>
<text x="185.6" y="69.4">R7</text>
<text x="189.5" y="69.4">2k</text>
<text x="45.9" y="73.6">+3.3V</text>
<text x="64.5" y="72">1V2D</text>
<text x="84.4" y="72">MISO/ADDR1</text>
<text x="91.5" y="77.1">WRn</text>
<text x="91.9" y="74.5">RDn</text>
<text x="125.4" y="74.6">R12</text>
<text x="126" y="72.1">2k</text>
<text x="132.4" y="74.6">LED4</text>
<text x="151.7" y="75.9">GND</text>
<text x="169.5" y="75.9">GND</text>
<text x="188.9" y="77.1">C16</text>
<text x="205" y="73.3">SHIELD</text>
<text x="205" y="75.8">SHIELD</text>
<text x="43" y="82.2">10k</text>
<text x="43.3" y="79.7">R6</text>
<text x="64.5" y="79.6">MOD0</text>
<text x="64.5" y="82.2">MOD1</text>
<text x="90.9" y="79.6">DAT0</text>
<text x="90.9" y="82.2">DAT1</text>
<text x="126" y="79.7">2k</text>
<text x="183.6" y="79.7">1nF/2000V</text>
<text x="64.5" y="84.7">MOD2</text>
<text x="64.5" y="87.2">MOD3</text>
<text x="90.9" y="84.7">DAT2</text>
<text x="90.9" y="87.2">DAT3</text>
<text x="90.9" y="89.8">DAT4</text>
<text x="193.6" y="84.8">GND</text>
<text x="53.9" y="91.1">GND</text>
<text x="90.9" y="92.3">DAT5</text>
<text x="90.9" y="94.9">DAT6</text>
<text x="64.5" y="97.4">GNDA</text>
<text x="64.5" y="99.9">GNDA</text>
<text x="90.9" y="97.4">DAT7</text>
<text x="91.6" y="99.9">INTn</text>
<text x="64.5" y="102.5">GND</text>
<text x="64.5" y="105">GNDA</text>
<text x="64.5" y="107.6">GND</text>
<text x="90.5" y="107.6">XSCO</text>
<text x="90.9" y="102.5">RSTn</text>
<text x="138" y="106.2">C21</text>
<text x="164" y="103.7">U2</text>
<text x="165.4" y="106.2">AMS1117-3.3V</text>
<text x="182.5" y="106.6">+5V</text>
<text x="56.5" y="114">GND</text>
<text x="64.5" y="110.1">GND</text>
<text x="91.4" y="110.1">XSCI</text>
<text x="108.8" y="108.9">X1</text>
<text x="116" y="108.9">25MHz</text>
<text x="131" y="111.4">R13</text>
<text x="131.4" y="113.2">1M</text>
<text x="138.2" y="108.8">15p</text>
<text x="156.4" y="111.7">+3.3V</text>
<text x="170" y="110.1">VIN</text>
<text x="185.6" y="111.7">+3.3V</text>
<text x="221.1" y="113.2">R9</text>
<text x="224.5" y="113.2">2k</text>
<text x="118.7" y="116.5">GND</text>
<text x="138" y="116.4">C22</text>
<text x="138.2" y="118.9">15p</text>
<text x="164.8" y="115.2">VO</text>
<text x="170.4" y="115.2">VO</text>
<text x="191.4" y="119">C13</text>
<text x="198.3" y="116.5">C6</text>
<text x="208.4" y="116.5">C8</text>
<text x="225.1" y="119">LED1</text>
<text x="142.8" y="121.6">GND</text>
<text x="169" y="120.3">GND</text>
<text x="177.1" y="124.1">GND</text>
<text x="191" y="121.6">10uF</text>
<text x="197.9" y="121.6">104</text>
<text x="208.1" y="121.6">104</text>
<text x="225.5" y="121.6">RED</text>
<text x="186" y="126.7">GND</text>
<text x="201.2" y="126.7">GND</text>
<text x="229.2" y="126.7">GND</text>
<text x="82.9" y="135.6">J3</text>
<text x="128.5" y="135.6">J4</text>
<text x="159.6" y="136.8">+3.3VA</text>
<text x="203.3" y="137.7">BEAD</text>
<text x="204.1" y="135.4">FB1</text>
<text x="211" y="137.1">+3.3V</text>
<text x="157.6" y="141.9">C2</text>
<text x="167.8" y="141.9">C4</text>
<text x="177.4" y="141.9">C10</text>
<text x="188.9" y="143.2">C14</text>
<text x="89.8" y="149.8">+5V</text>
<text x="157.3" y="147">104</text>
<text x="167.4" y="147">104</text>
<text x="177.6" y="147">104</text>
<text x="188.4" y="145.7">10uF</text>
<text x="83" y="150.8">J1</text>
<text x="94.2" y="154.9">+3.3V</text>
<text x="128.5" y="150.8">J2</text>
<text x="160.6" y="152.1">GND</text>
<text x="160.5" y="159.7">+1V2</text>
<text x="157.6" y="164.8">C1</text>
<text x="167.8" y="164.8">C3</text>
<text x="178" y="164.8">C5</text>
<text x="188.1" y="164.8">C7</text>
<text x="198.3" y="164.8">C9</text>
<text x="207.9" y="164.8">C15</text>
<text x="99.6" y="172.4">GND</text>
<text x="157.3" y="169.8">104</text>
<text x="167.4" y="169.8">104</text>
<text x="177.6" y="169.8">104</text>
<text x="187.8" y="169.8">104</text>
<text x="197.9" y="169.8">104</text>
<text x="207.2" y="169.8">4.7uF</text>
<text x="160.6" y="174.9">GND</text>
</g>
<g font-size="1.8">
<text x="101.6" y="48.3">LNKnLED</text>
<text x="101.6" y="50.8">SPDnLED</text>
<text x="101.6" y="53.3">DPXnLED</text>
<text x="101.6" y="55.9">ACTnLED</text>
<text x="101.6" y="58.4">COLnLED</text>
<text x="104.1" y="63.5">nCS</text>
<text x="193" y="63.5">LNKnLED 10</text>
<text x="195.6" y="61">GA</text>
<text x="101.6" y="71.1">MISO_A1</text>
<text x="101.6" y="68.6">MOSI_A0</text>
<text x="104.1" y="66">SCLK</text>
<text x="193" y="68.6">ACTnLED 11</text>
<text x="195.6" y="66">YA</text>
<text x="104.1" y="76.2">nWR</text>
<text x="104.1" y="73.7">nRD</text>
<text x="49.5" y="83.8">MOD2</text>
<text x="104.1" y="78.7">D0</text>
<text x="104.1" y="81.3">D1</text>
<text x="104.1" y="83.8">D2</text>
<text x="104.1" y="86.4">D3</text>
<text x="104.1" y="88.9">D4</text>
<text x="104.1" y="91.4">D5</text>
<text x="104.1" y="94">D6</text>
<text x="104.1" y="96.5">D7</text>
<text x="104.1" y="99.1">nINT</text>
<text x="104.1" y="101.6">nRST</text>
<text x="119.4" y="154.9">nINT</text>
<text x="119.4" y="152.4">nRST</text>
<text x="119.4" y="160">D6</text>
<text x="119.4" y="157.5">D7</text>
<text x="119.4" y="167.6">D3</text>
<text x="119.4" y="165.1">D4</text>
<text x="119.4" y="162.6">D5</text>
<text x="91.4" y="172.7">nCS</text>
<text x="91.4" y="170.2">MOD2</text>
<text x="119.4" y="172.7">D1</text>
<text x="119.4" y="170.2">D2</text>
<text x="86" y="177.8">11 MOSI_A0</text>
<text x="91.4" y="175.3">SCLK</text>
<text x="119.4" y="175.3">D0</text>
<text x="119.4" y="177.8">nWR</text>
<text x="86" y="180.3">12 MISO_A1</text>
<text x="119.4" y="180.3">nRD</text>
</g>
<g font-size="1.4" fill="#840000">
<text x="215.5" y="47.1">XMIT</text>
<text x="225.9" y="42.1">J1</text>
<text x="225.9" y="45.9">J2</text>
<text x="225.9" y="49.7">J3</text>
<text x="225.9" y="53.5">J6</text>
<text x="215" y="54.8">RCV</text>
<text x="215.3" y="63">GREEN</text>
<text x="214.8" y="68.1">YELLOW</text>
</g>
<g font-size="1.4" fill="#008484">
<text x="205" y="64.3">LEDG_K</text>
<text x="205" y="61.7">LEDG_A</text>
<text x="205" y="69.3">LEDY_K</text>
<text x="205" y="66.8">LEDY_A</text>
</g>
<g font-size="1.2" fill="#840000">
<text x="226" y="43.5">J4</text>
<text x="226" y="44.5">J5</text>
<text x="226" y="51.1">J7</text>
<text x="226" y="52.2">J8</text>
</g>
</svg>
